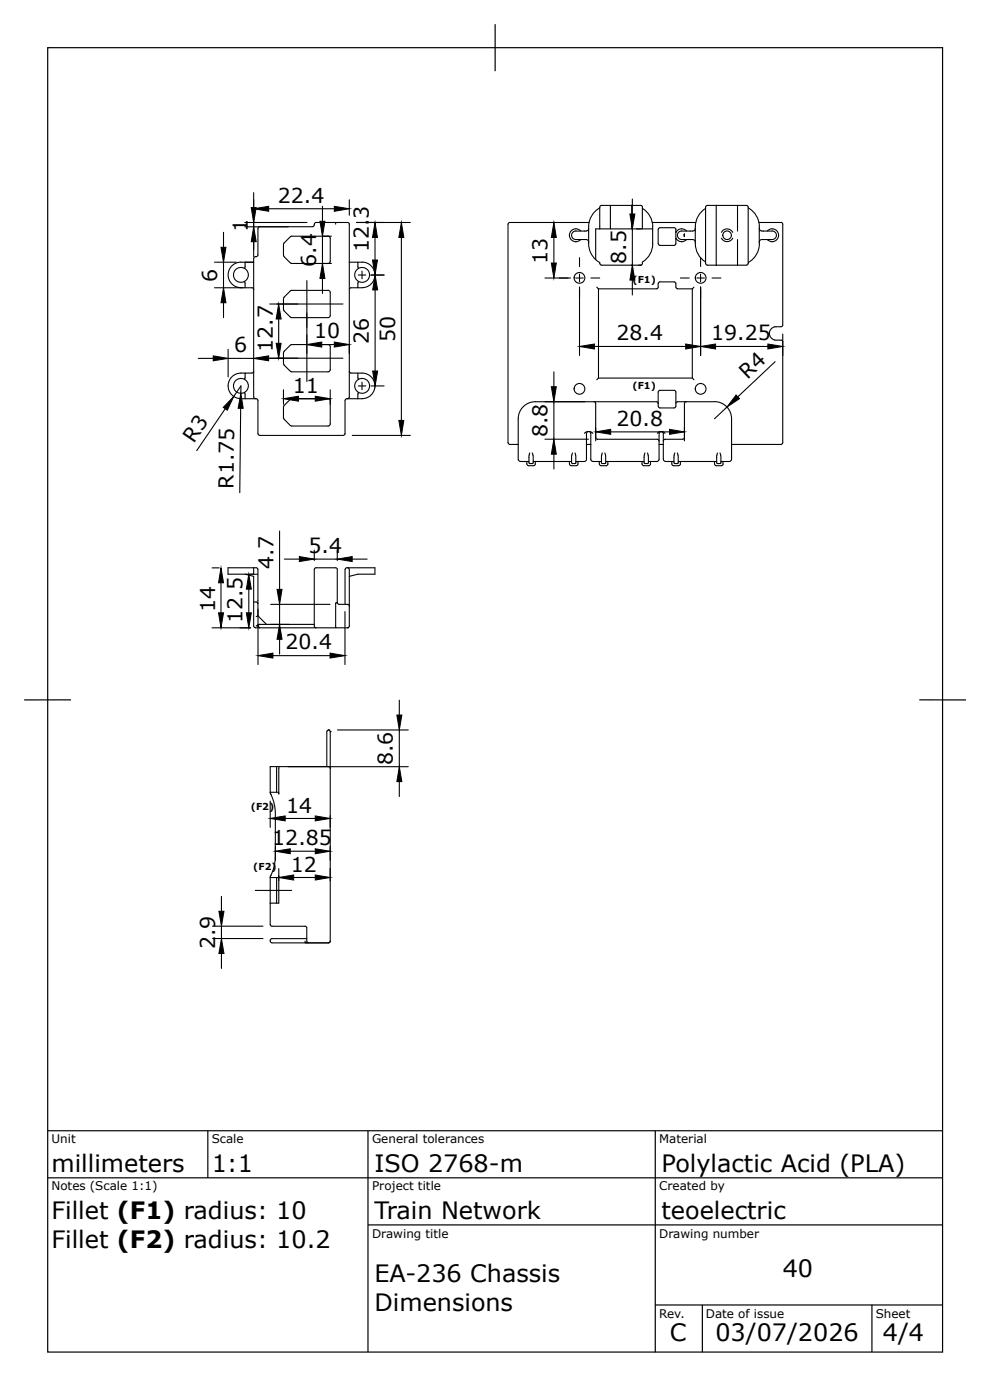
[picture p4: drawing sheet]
<svg xmlns="http://www.w3.org/2000/svg" width="210mm" height="297mm" viewBox="0 0 210 297" stroke-linecap="round" stroke-linejoin="round" font-family="sans-serif">
<g fill="none" stroke="#000" stroke-width=".23">
<path d="M45.5 55.7h4.7M47.5 49.3v3.2M47.5 55.7v5.4M51.1 55.7h2.8M51.2 55.7a2.71 2.71 0 0 0-2.8 2.7 2.71 2.71 0 0 0 2.8 2.7M51.9 59.8l.1 1.3M51.9 57a1.58 1.58 0 0 1 0 2.8M51.9 57a1.58 1.58 0 0 0-2.3 1.4 1.58 1.58 0 0 0 2.3 1.4M52 47.3h13.2M52 55.7l-.1 1.3M53.9 40.9v13.6M55.1 48.2l-.3 .3v5.7l-.2 .3-.5 .1-.2 .3v29.4l.3 .4"/>
<path d="M57.1 44.3h13.9M60.3 54.5l1.3 1.3 .4 .2h8.4M60.3 51.6l-.1 .3v2.3l.1 .3M61.6 50.3l-1.3 1.3M65.2 59.6v21.4M68.5 43.8v3.2M68.5 50.2v5.8M68.5 59.1v3.2M69.7 50.1l.3 .2 .1 .3v4.9l-.2 .4-.2 .1M70.4 50.2l-8.4-.1-.4 .2M71.3 47.3h-4.2l-.3 .1-.1 .6-.3 .1-14.4 .1M71.3 47.6v-.3h2.5l.4 .3v36.7l-.4 .4"/>
<path d="M71.3 47.3h.1M74.2 55.7h1.8l.1 1.3M74.2 42.4v3.3M75.7 47.3h11.4M76 55.7h.9M76.1 58.4h1.6M76.1 59.8l-.1 1.3h-1.5l-.3 .4M76.1 57a1.58 1.58 0 0 0 0 2.8M76.1 57a1.58 1.58 0 0 1 2.4 1.4 1.58 1.58 0 0 1-2.4 1.4M76.9 57.6v1.6M76.9 55.7a2.71 2.71 0 0 1 2.7 2.7 2.71 2.71 0 0 1-2.7 2.7M78.8 58.4h2.8"/>
<path d="M79.6 50.4v4.8M85.2 50.4v38.9M115.7 59h5.5M117.6 50.4v5.5M122.3 59h1.6M123.1 54.7v1.9M123.1 58.2v1.7M123.3 49.1a1.37 1.37 0 0 0-2-.1 1.37 1.37 0 0 0 0 2 1.37 1.37 0 0 0 2-.1M124.5 49.1h-1.5a1.6 1.6 0 0 0-1.6 .5 1.04 1.04 0 0 0 .3 1.1 1.04 1.04 0 0 0 1.1 .2h1.7M124.5 50.9l.4 .2 .1 .3M125 48.5l-.3 .5-.2 .1M125.1 47.3h-16a.9 .9 0 0 0-1.2 .3v46.4a.93 .93 0 0 0 1.2 .4h.9"/>
<path d="M125.5 59h1.9M126.5 55.1l.4 .4a.57 .57 0 0 1 .5 .6l.3 .2h6.4M127.4 44.2a5 5 0 0 0-2.4 4.9v2.2a4.7 4.7 0 0 0 1.5 3.8M127.4 48.6h-.9v6.6M127.4 48.6h11.2M127.4 44v4.6M129.6 43.6v5M134.1 43.6h-6.4l-.3 .4M134.1 43.6h.1M134.3 42.3v3.2M134.3 48.6v7.7M134.3 59.5v3.2"/>
<path d="M135.1 48.6h1.1M135.6 56.3h.6M136.4 44v4.6M136.4 55.7v.3M136.4 56l-.3 .3h-2M136.4 44l-.3-.4h-2v5M136.4 44.3a4.6 4.6 0 0 1 2.2 4.3M138.5 47.3h9.2M138.6 48.6a9 9 0 0 1-.4 5.1 4.5 4.5 0 0 1-1.8 1.9M140.1 52.1h3.1M140.1 52.1l-.3-.3v-3.3l.3-.1h3.1l.3 .3v3.1l-.3 .3M143.5 50.6a1.37 1.37 0 0 0 2.3 .3"/>
<path d="M144.5 59h1.9M145.3 49.7v.5l-.1-.1zM145.8 49.1a1.37 1.37 0 0 0-2.3 .2M147.7 48.5l-.1 .3a1.46 1.46 0 0 1-1.5 .3h-.6a1.6 1.6 0 0 0-1.6 .5 1.04 1.04 0 0 0 .3 1.1 1.04 1.04 0 0 0 1.1 .2h.8a1.53 1.53 0 0 1 1.5 .2l.1 .3M148 59h1.6M148.8 54.7v1.9M148.8 58.2v1.7M149.8 44v12M149.8 44.3a5.1 5.1 0 0 0-2.2 4.8v2.2a4.8 4.8 0 0 0 2.2 4.3M149.8 56l.4 .3h1.9M149.8 44l.4-.4h1.9v12.7M151.2 59h1.9"/>
<path d="M152.2 43.6h6.3l.4 .4M152.2 43.6h-.1M153.2 50.6a1.35 1.35 0 0 0 2.4 0M153.2 49.4a1.35 1.35 0 0 1 2.4 0M156.6 50.9v5.4M156.6 43.6v5.5M158.9 44v11.1a.95 .95 0 0 1-.4 1.2h-6.4M158.9 44.2a4.9 4.9 0 0 1 2.3 4.9v2.2a4.5 4.5 0 0 1-2.3 4.4M161.1 47.3h3.9a.93 .93 0 0 1 1.2 .3v21.4a1.28 1.28 0 0 1-1.5 .4 1.46 1.46 0 0 0-1.3 1.8 1.46 1.46 0 0 0 1.9 1l.7 .1 .2 .3M161.2 48.5a.68 .68 0 0 0 .9 .6h1.9M162.9 49.1a1.37 1.37 0 0 1 2-.1 1.37 1.37 0 0 1 0 2 1.37 1.37 0 0 1-2-.1M164 50.9h-1.4a1.03 1.03 0 0 0-1.4 .5"/>
<path d="M164 49.1a.91 .91 0 0 1 .9 .9 .91 .91 0 0 1-.9 .9M42.1 76.1h3.2M45.5 61.1h6.1M47.5 64.3v3.2M48.4 74.2v5.9M48.4 76.1h5.5M51.1 61.1h2.4l.4 .4M51.1 79.2h.9M51.2 79.2a2.71 2.71 0 0 0-2.8 2.8 2.71 2.71 0 0 0 2.8 2.7M53.5 79.2h-1.5l-.1 1.4M53.9 78.9l-.4 .3M57.1 76.1h3.1"/>
<path d="M57.3 64.6h15.5M57.3 76.1h15.5M59.2 67.8v5.1M60.3 66l1.3 1.3 .4 .2h7.7l.2-.1 .2-.4M60.3 74.6l-.1 .3v2.3l.1 .3M60.3 63.1l-.1 .3v2.3l.1 .3M62 61.7h7.7M62 61.7l-.4 .1-1.3 1.3M69.7 73.2l.4 .2v.2v4.9l-.2 .4-7.9 .1-.4-.2-1.3-1.3M69.7 61.7h.2l.2 .4v4.9M71 73.2h-9l-.4 .1-1.3 1.3M74.2 78.9l.3 .3"/>
<path d="M74.5 79.2h2.4M76 79.2l.1 1.4M76 61.1h.9M76.9 79.2a2.71 2.71 0 0 1 2.7 2.8 2.71 2.71 0 0 1-2.7 2.7M79.7 61.6v17.2M117.6 79v3.1M123.1 60.9v14.6M126.2 73.6h19.4M126.7 61l.4 .3M127.1 61.3v19l-.4 .4M127.1 61.3h12.3M139.8 60.2l-.1 1-.3 .1"/>
<path d="M139.8 60.2l.3-.3h3.1l.3 .3M143.5 60.2v.8M143.5 61l.4 .3M143.9 61.3h3.1M147 61.3v19l.4 .4M147.4 61l-.4 .3M148.8 60.9v14.6M152 73.6h11.1M164.6 76.8l-7.9 7.5M166.2 70.9v23.1a.92 .92 0 0 1-1.2 .4h-9.7M47.8 86.8l-6 8.9M51.1 86.7l-.2 17.9"/>
<path d="M51.1 84.7h.9M51.1 83.6l.1-1.6-1.6 2.2M51.9 83.3l.1 1.4h2.2M51.9 80.6a1.58 1.58 0 0 1 0 2.7M51.9 80.6a1.58 1.58 0 0 0-2.3 1.4 1.58 1.58 0 0 0 2.3 1.3M54.2 84.7h.4l.2 .3v7.1l.2 .3 17.9 .1M60.2 82.8v3.1M60.2 86.5v2.2M60.2 88.7l.1 .3M60.3 86.1l-.1 .3M70.1 82.8v7.2l-.2 .4-7.9 .1-.4-.2-1.3-1.3M70.1 85.1l-.2-.3-.2-.1h-7.7l-1.7 1.4"/>
<path d="M73.3 85.1v7l-.4 .4M73.8 84.7h-.3l-.2 .3M74.8 92.5h12.3M76 84.7h.9M76.1 82h1.6M76.1 83.3l-.1 1.4h-2.2M76.1 80.6a1.58 1.58 0 0 0 0 2.7M76.1 80.6a1.58 1.58 0 0 1 2.4 1.4 1.58 1.58 0 0 1-2.4 1.3M76.9 81.2v1.6M78.8 82h2.8M111.9 98v.6M112.5 96.2l-.2 .9a1.45 1.45 0 0 0 .2 1.4h.5a1.43 1.43 0 0 0 .2-1.4l-.2-.9"/>
<path d="M113.2 98h8.2M113.7 98l-.1 .7-.3 .2h-1.1l-.3-.4M115.7 93.3h9.3M115.7 85.3h8.5M117.6 85.3v8M117.6 96.5v3.1M120.9 98l.1 .7 .3 .2M121.4 98.3l.2 .2h.5l.2-.2M121.6 96.2l-.2 .7v1.4M122.1 96.2l.2 .7v1.4M122.7 98v.5l-.1 .4h-1.3M124.1 92l.6-.3h.6l.6 .3"/>
<path d="M124.5 92v4.8a.96 .96 0 0 1-.4 1.2h-1.8M124.5 94.4h1M124.9 91.7l-.3 .3M125.1 91.7l.4 .3M125.5 92v4.8a.94 .94 0 0 0 .4 1.2h1.8M126.1 85.3a1.04 1.04 0 0 1 .4 1.3v7M126.5 92.9l.4 .4h12.7M127.1 80.3h19.9M127.3 98v.6M127.9 96.2l-.2 .9a1.45 1.45 0 0 0 .2 1.4h.6a1.55 1.55 0 0 0 .1-1.4l-.2-.9M128.6 98h8.2M129.1 98l-.1 .7-.3 .2h-1.1l-.3-.4"/>
<path d="M129.7 91.7h12.5M136.3 98l.2 .9h1.3l.3-.2v-.7M137 96.2l-.2 .8v1.3M137.5 96.2l.2 .9a1.39 1.39 0 0 1-.2 1.4h-.5l-.2-.2M139.6 92l.5-.3h.7l.4 .3M139.6 93.3l.4 .4M139.8 83.3v3l.3 .3h3.2l.2-.3v-3M139.8 83.3l.3-.4h3.1l.3 .4M139.8 85.7l-.4-.4h-25.7a3.6 3.6 0 0 0-3.7 3.6v7.6a1.24 1.24 0 0 0 .5 1.5h1.8M140 93.7v3.1a.94 .94 0 0 1-.5 1.2h-1.8M140 92v1.7M140 94.4h.9"/>
<path d="M140.3 91.7l-.3 .3M140.5 91.7l.4 .3M140.9 92v5.6M140.9 97.5v.3l.4 .2h1.8M142.7 98v.6M143.3 96.2l-.2 .9a1.29 1.29 0 0 0 .2 1.4M143.5 85.7l.4-.4h7.8a3.6 3.6 0 0 1 3.6 3.6v7.9a.94 .94 0 0 1-.4 1.2h-1.8M143.8 96.2l.2 .9a1.51 1.51 0 0 1-.1 1.4h-.6M144 98h8.2M144.5 98l-.1 .7-.3 .2h-1.1l-.3-.4M145.3 92.9l-.3 .4h-3.8l-.3 .4M145.3 90.8v2.8"/>
<path d="M145.7 85.3a1.01 1.01 0 0 0-.4 1.3v6.3M151.7 98l.2 .9h1.3M152.4 96.2l-.2 .9a1.45 1.45 0 0 0 .2 1.4h.5a1.43 1.43 0 0 0 .2-1.4l-.2-.9M153.5 98v.7l-.3 .2M154.4 86.5l-2.7 2.4M59.4 112.8v12.4M60.4 118.8h3.2M66.7 116.8v2.3M66.7 118.8h4.9M71.6 116.8v2.3M74.8 118.8h3.2M45 120.6h1.5"/>
<path d="M45 133.3h8.2M46.9 123.8v6.4M48.4 120.6h5.5v1.4h-5.5zM52 122l1.9 .4v10.6l.3 .3M52.8 125.1v5.1M53.1 122h1.6M53.9 127.9h.7l.2 .3M53.9 120.6h.7l.2 .3v7.3M54.2 133.3h17.1M54.4 130.9l.4-.1 1.8 1.8M54.8 133h.1M54.8 128.2v13"/>
<path d="M54.8 133l.3 .3M55.1 132.6h11.6M55.1 132.6l-.7 .4M55.1 132.6l-.3 .4M57.5 128.4h12.6M57.5 132.6h3.9M58 139.3h12.1M59.4 128.4v4.2M59.4 135.8v3.1M67.1 133.3l-.4-.3 .1-12.2 .3-.2h4.2l.3 .2v.2v7l-.3 .1v5.2h2.5M71.6 128l.4 .4h1.8l.4 .3M73.3 129.9v11.3"/>
<path d="M73.3 121v7.4M73.3 120.9l.3-.3h6v1.4h-3.6l-1.8 .4M73.8 133.3h.1M73.8 120.6l.4 .4v7.7M74.2 128.7v4.3l-.4 .3M69.4 155.4v7.4M69.8 155h.1M69.8 155l-.4 .4M69.8 155l.3 .4M70.1 155.4v7.8M70.1 155.4h.1M71.7 155h15"/>
<path d="M84.8 148.7v3.2M84.8 155v7.8M57.4 168.3h1.7l.1 .3M57.4 170.1v5.6M57.5 168.6l.6 1.7 .4 2.5-.1 9.9-.3 1.6-.6 1.6M58.5 179.8v2.9M58.7 162.8v5.5M59.3 162.8l-.1 5.8M60.6 173.8h6.3M69.8 162.8l.3 .4M70.1 163.2v36.7l-.3 .3M84.8 166v3.2"/>
<path d="M86.7 162.8h-29.3l.1 5.8M45.1 196.7h10.7M45.1 199.3h10.7M47 190.4v3.1M47 196.7v2.6M54.2 189.1h7.7M57.4 191.8v4.6l.4 .3M57.4 186.4v5.4M57.6 185.9l-.2 .5M57.7 196.7h7.1M58.7 186.4v5.4h-1.3M59.2 186l-.1 .4h-1.7"/>
<path d="M59.2 184.5v7.3h-.5M61.6 180.8h5.3M62.4 186.4h4.5M64.8 199.9v.4h5M64.8 196.7l.3 .4v2.8l.4 .3M65.1 199.4h-7.3l-.4 .3v.4l.4 .1 12 .1M47 202.5v3.2"/>
<circle cx="123.1" cy="59" r="1.14"/>
<circle cx="148.8" cy="59" r="1.14"/>
<circle cx="154.4" cy="50" r=".91"/>
<circle cx="123.1" cy="82.6" r="1.14"/>
<circle cx="148.8" cy="82.6" r="1.14"/>
</g>
<g fill="#000">
<path d="M46.9 52.5h1.1l-.5 3.2zM53.9 48.2l.5 3.1h-1zM53.4 44.1h1l-.5 3.2zM53.9 44.3l3.2-.5v1.1zM67.9 47h1.1l-.5 3.2zM68.5 56l.5 3.1h-1.1zM71 43.8l3.2 .5-3.2 .6zM79.1 55.2h1.1l-.6 3.2zM79.6 47.3l.6 3.1h-1.1zM85.2 47.3l.6 3.1h-1.1zM117.1 55.9h1l-.5 3.1zM117.6 47.3l.5 3.1h-1z"/>
<path d="M133.8 45.5h1l-.5 3.1zM134.3 56.3l.5 3.2h-1zM45.3 75.6l3.1 .5-3.1 .5zM47.5 61.1l.5 3.2h-1.1zM53.9 76.1l3.2-.5v1zM59.2 64.6l.5 3.2h-1.1zM58.6 72.9h1.1l-.5 3.2zM65.2 73.2l3.1-.6v1.1zM71 72.6l3.2 .6-3.2 .5zM79.7 58.4l.5 3.2h-1.1zM79.1 78.8h1.1l-.5 3.2zM123.1 73.6l3.1-.5v1z"/>
<path d="M145.6 73.1l3.2 .5-3.2 .5zM148.8 73.6l3.2-.5v1zM163.1 73.1l3.1 .5-3.1 .5zM49.6 84.2l-1.3 2.9-.9-.6zM51.1 83.6l.5 3.1h-1zM60.2 84.7l3.2-.5v1zM66.9 84.2l3.2 .5-3.2 .5zM84.7 89.3h1.1l-.6 3.2zM117.1 82.1h1l-.5 3.2zM117.6 93.3l.5 3.2h-1zM126.5 91.7l3.2-.5v1zM142.2 91.2l3.1 .5-3.1 .5z"/>
<path d="M156.3 83.9l.7 .8-2.6 1.8zM63.6 118.2l3.1 .6-3.1 .5zM71.6 118.8l3.2-.6v1.1zM46.9 120.6l.6 3.2h-1.1zM46.4 130.2h1.1l-.6 3.1zM52.8 122l.6 3.1h-1.1zM52.3 130.2h1.1l-.6 3.1zM54.8 139.3l3.2-.6v1.1zM59.4 132.6l.5 3.2h-1.1zM58.8 125.2h1.1l-.5 3.2zM70.1 138.7l3.2 .6-3.2 .5zM84.3 151.9h1l-.5 3.1z"/>
<path d="M57.4 173.8l3.2-.5v1.1zM66.9 173.3l3.2 .5-3.2 .6zM84.8 162.8l.5 3.2h-1zM46.5 193.5h1.1l-.6 3.2zM58.5 180.8l3.1-.5v1zM59.2 186.4l3.2-.6v1.1zM66.9 180.3l3.2 .5-3.2 .5zM66.9 185.8l3.2 .6-3.2 .5zM47 199.3l.6 3.2h-1.1z"/>
</g>
<g fill="none" stroke="#000" stroke-width=".21">
<path d="M46.9 52.5h1.1l-.5 3.2zM53.4 44.1h1l-.5 3.2zM53.9 44.3l3.2-.5v1.1zM53.9 48.2l.5 3.1h-1zM67.9 47h1.1l-.5 3.2zM68.5 56l.5 3.1h-1.1zM71 43.8l3.2 .5-3.2 .6zM79.1 55.2h1.1l-.6 3.2zM79.6 47.3l.6 3.1h-1.1zM79.7 58.4l.5 3.2h-1.1zM85.2 47.3l.6 3.1h-1.1zM117.1 55.9h1l-.5 3.1z"/>
<path d="M117.6 47.3l.5 3.1h-1zM133.8 45.5h1l-.5 3.1zM134.3 56.3l.5 3.2h-1zM45.3 75.6l3.1 .5-3.1 .5zM47.5 61.1l.5 3.2h-1.1zM53.9 76.1l3.2-.5v1zM58.6 72.9h1.1l-.5 3.2zM59.2 64.6l.5 3.2h-1.1zM65.2 73.2l3.1-.6v1.1zM71 72.6l3.2 .6-3.2 .5zM79.1 78.8h1.1l-.5 3.2zM123.1 73.6l3.1-.5v1z"/>
<path d="M145.6 73.1l3.2 .5-3.2 .5zM148.8 73.6l3.2-.5v1zM163.1 73.1l3.1 .5-3.1 .5zM49.6 84.2l-1.3 2.9-.9-.6zM51.1 83.6l.5 3.1h-1zM60.2 84.7l3.2-.5v1zM66.9 84.2l3.2 .5-3.2 .5zM84.7 89.3h1.1l-.6 3.2zM117.1 82.1h1l-.5 3.2zM117.6 93.3l.5 3.2h-1zM126.5 91.7l3.2-.5v1zM142.2 91.2l3.1 .5-3.1 .5z"/>
<path d="M156.3 83.9l.7 .8-2.6 1.8zM63.6 118.2l3.1 .6-3.1 .5zM71.6 118.8l3.2-.6v1.1zM46.4 130.2h1.1l-.6 3.1zM46.9 120.6l.6 3.2h-1.1zM52.3 130.2h1.1l-.6 3.1zM52.8 122l.6 3.1h-1.1zM54.8 139.3l3.2-.6v1.1zM58.8 125.2h1.1l-.5 3.2zM59.4 132.6l.5 3.2h-1.1zM70.1 138.7l3.2 .6-3.2 .5zM84.3 151.9h1l-.5 3.1z"/>
<path d="M57.4 173.8l3.2-.5v1.1zM66.9 173.3l3.2 .5-3.2 .6zM84.8 162.8l.5 3.2h-1zM46.5 193.5h1.1l-.6 3.2zM47 199.3l.6 3.2h-1.1zM58.5 180.8l3.1-.5v1zM59.2 186.4l3.2-.6v1.1zM66.9 180.3l3.2 .5-3.2 .5zM66.9 185.8l3.2 .6-3.2 .5z"/>
</g>
<g fill="none" stroke="#000" stroke-width=".25">
<path d="M10.1 10.1h190.1v277.1h-190.1zM105.1 5.1v10M15.1 148.6l-10 .1M195.2 148.6l9.9 .1M10.1 240.2h190.1M10.1 250.2h190.1M44.1 240.2v10M78.1 240.2v47M139.1 240.2v47M78.1 260.2h122.1M139.1 277.2h61.1M149.1 277.2v10"/>
<path d="M185.2 277.2v10"/>
</g>
<g font-size="5.1">
<text x="10.9" y="249">millimeters</text>
<text x="45" y="249">1:1</text>
<text x="79.5" y="249">ISO 2768-m</text>
<text x="140.5" y="249">Polylactic Acid (PLA)</text>
<text x="10.9" y="258.9">Fillet (F1) radius: 10</text>
<text x="79.5" y="258.9">Train Network</text>
<text x="140.5" y="258.9">teoelectric</text>
<text x="10.9" y="265">Fillet (F2) radius: 10.2</text>
<text x="79.5" y="272.3">EA-236 Chassis</text>
<text x="166.2" y="271.3">40</text>
<text x="79.5" y="278.4">Dimensions</text>
<text x="142.3" y="284.8">C</text>
<text x="151.9" y="284.8">03/07/2026</text>
<text x="187.5" y="284.8">4/4</text>
</g>
<g font-size="4.4">
<text x="59" y="43.1">22.4</text>
<text x="78.3" y="46.5" transform="rotate(-90 78.3 46.5)">3</text>
<text x="52.6" y="49.2" transform="rotate(-90 52.6 49.2)">1</text>
<text x="78.3" y="53.6" transform="rotate(-90 78.3 53.6)">12.</text>
<text x="46.1" y="59.8" transform="rotate(-90 46.1 59.8)">6</text>
<text x="67.1" y="56.7" transform="rotate(-90 67.1 56.7)">6.4</text>
<text x="116.3" y="56.1" transform="rotate(-90 116.3 56.1)">13</text>
<text x="132.9" y="56" transform="rotate(-90 132.9 56)">8.5</text>
<text x="66.7" y="71.8">10</text>
<text x="49.7" y="74.8">6</text>
<text x="57.9" y="74.8" transform="rotate(-90 57.9 74.8)">12.7</text>
<text x="78.3" y="73" transform="rotate(-90 78.3 73)">26</text>
<text x="83.9" y="72.7" transform="rotate(-90 83.9 72.7)">50</text>
<text x="130.9" y="72.2">28.4</text>
<text x="151" y="72.3">19.25</text>
<text x="62.2" y="83.4">11</text>
<text x="158.7" y="80.6" transform="rotate(-43 158.7 80.6)">R4</text>
<text x="41.1" y="94.3" transform="rotate(-56 41.1 94.3)">R3</text>
<text x="116.3" y="92.9" transform="rotate(-90 116.3 92.9)">8.8</text>
<text x="130.9" y="90.4">20.8</text>
<text x="49.6" y="103.8" transform="rotate(-89 49.6 103.8)">R1.75</text>
<text x="65.5" y="117.4">5.4</text>
<text x="58.1" y="120.9" transform="rotate(-90 58.1 120.9)">4.7</text>
<text x="45.7" y="129.9" transform="rotate(-90 45.7 129.9)">14</text>
<text x="51.5" y="132.4" transform="rotate(-90 51.5 132.4)">12.5</text>
<text x="60.6" y="137.9">20.4</text>
<text x="83.5" y="162.5" transform="rotate(-90 83.5 162.5)">8.6</text>
<text x="60.8" y="172.6">14</text>
<text x="57.8" y="179.5">12.85</text>
<text x="61.7" y="185.1">12</text>
<text x="45.7" y="201.6" transform="rotate(-90 45.7 201.6)">2</text>
<text x="45.7" y="198.9" transform="rotate(-90 45.7 198.9)">.9</text>
</g>
<g font-size="2.5">
<text x="10.9" y="242.9">Unit</text>
<text x="45" y="242.9">Scale</text>
<text x="79" y="242.9">General tolerances</text>
<text x="140" y="242.9">Material</text>
<text x="10.9" y="252.8">Notes (Scale 1:1)</text>
<text x="79" y="252.8">Project title</text>
<text x="140" y="252.8">Created by</text>
<text x="79" y="262.9">Drawing title</text>
<text x="140" y="262.9">Drawing number</text>
<text x="140" y="280">Rev.</text>
<text x="149.9" y="280">Date of issue</text>
<text x="186" y="280">Sheet</text>
</g>
<g font-size="2">
<text x="134.3" y="60.2">(F1)</text>
<text x="134.3" y="82.6">(F1)</text>
<text x="53.3" y="172">(F2)</text>
<text x="53.8" y="184.7">(F2)</text>
</g>
</svg>
